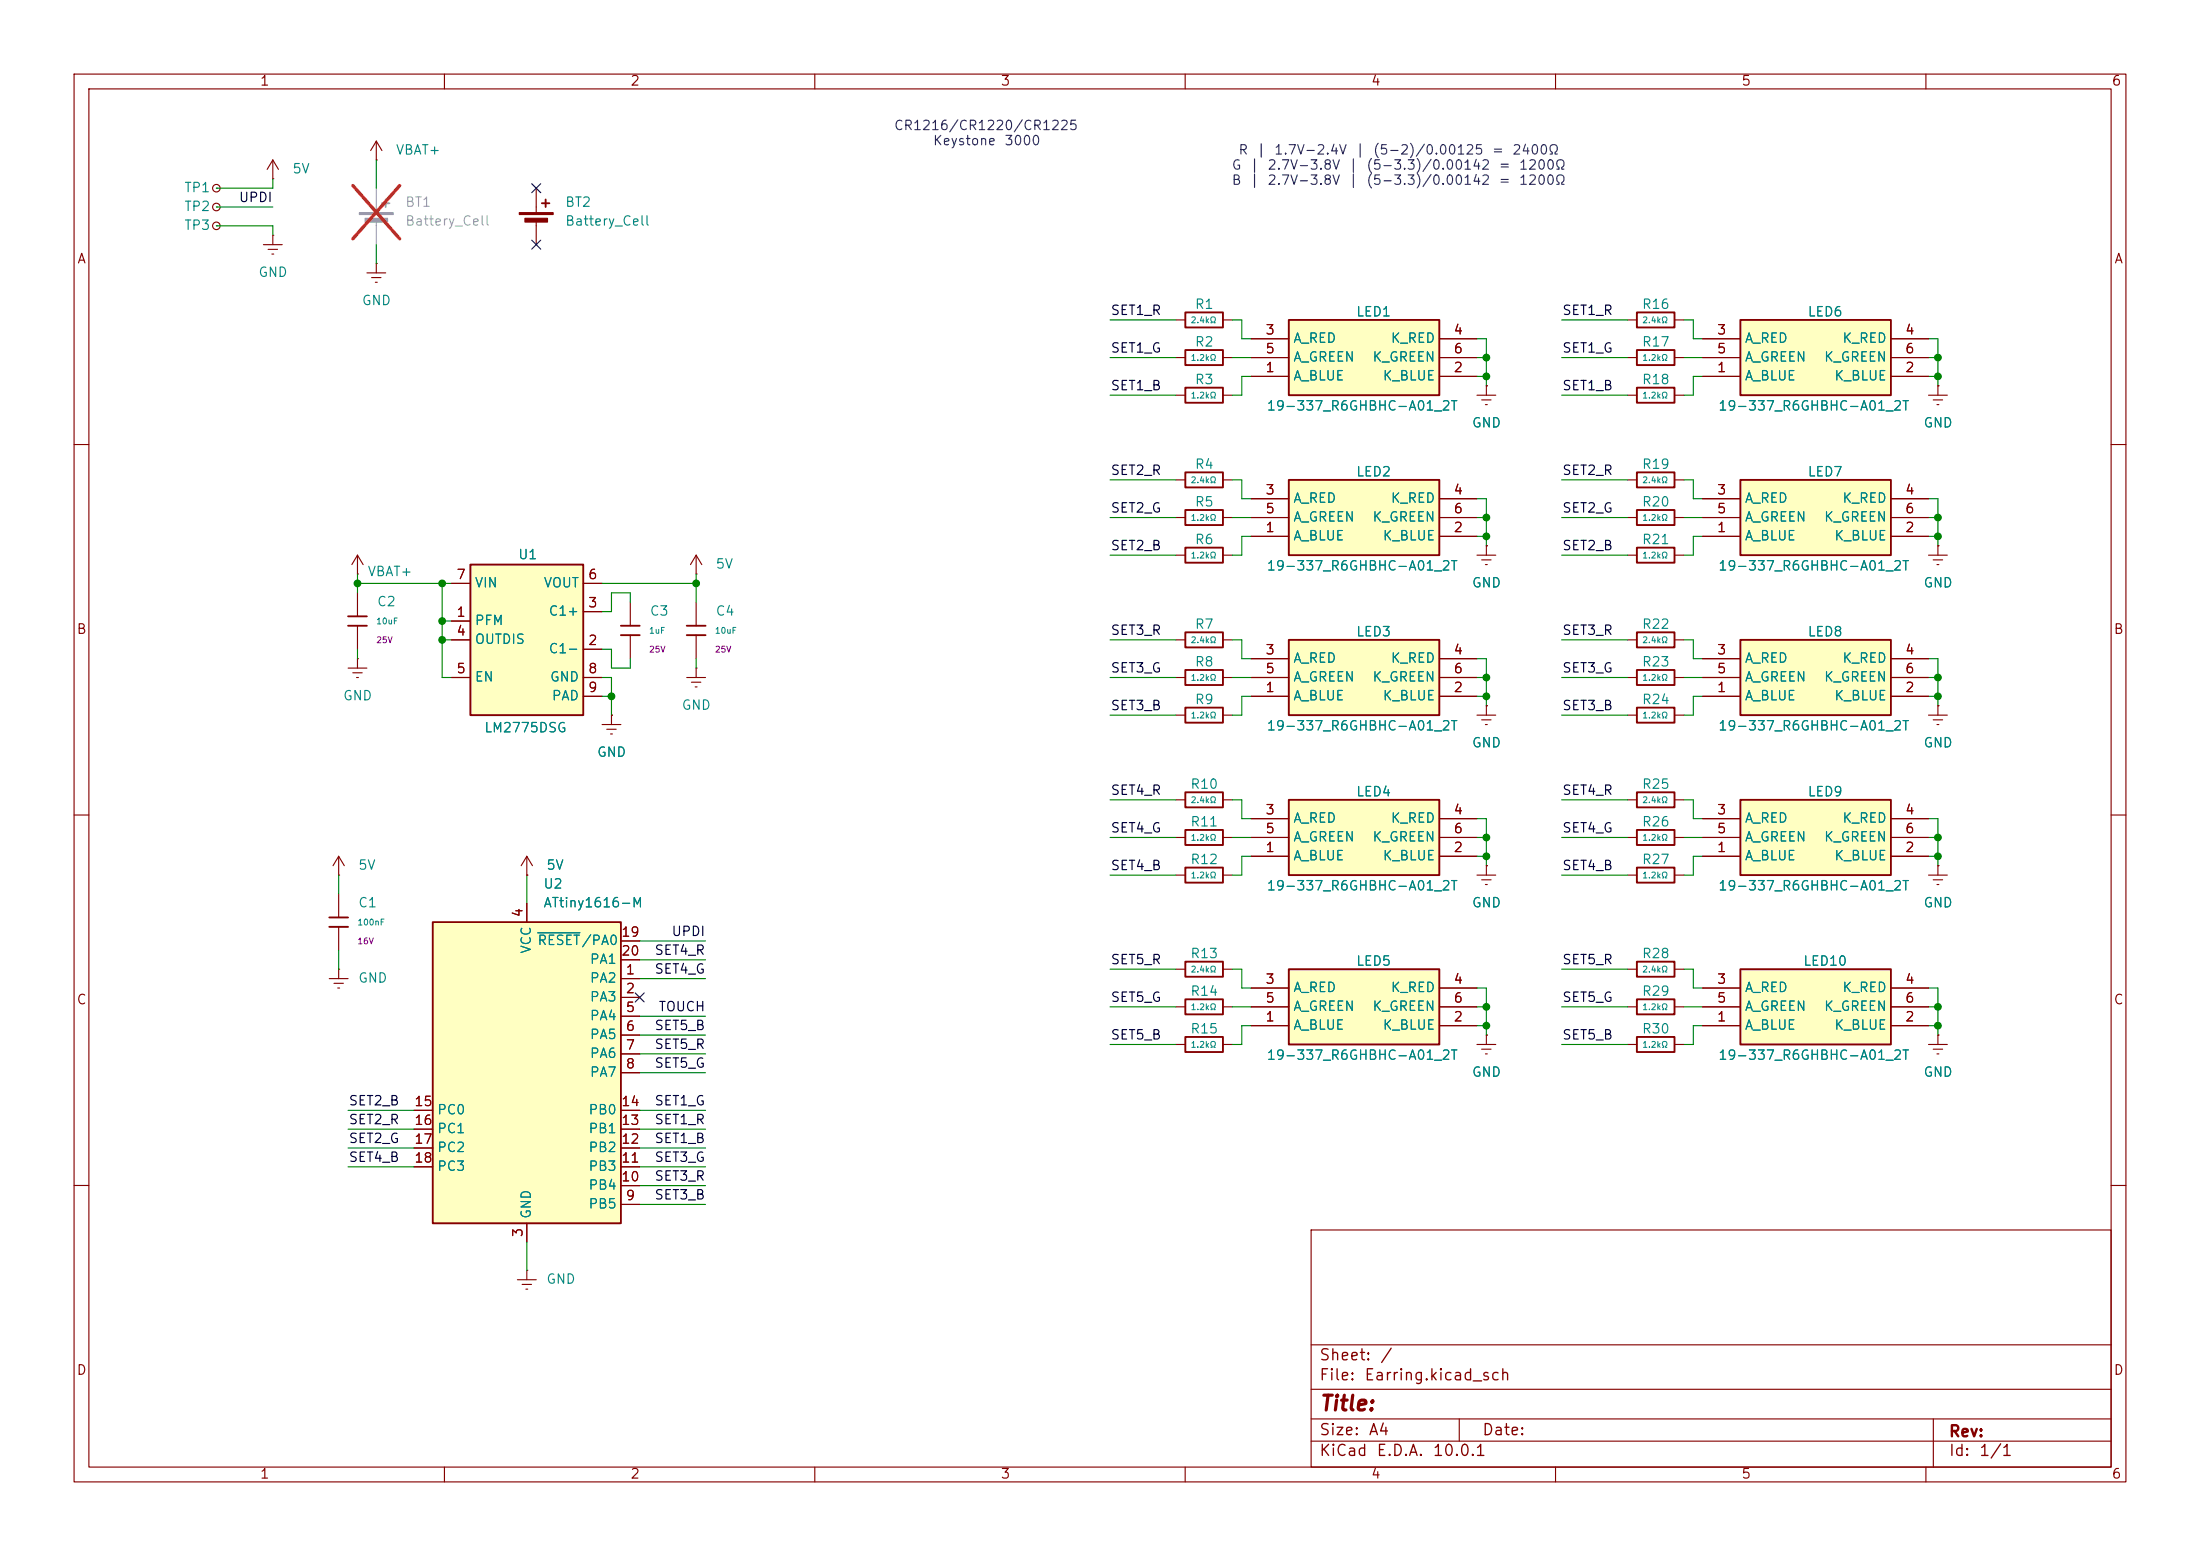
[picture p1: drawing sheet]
<svg xmlns="http://www.w3.org/2000/svg" width="297mm" height="210mm" viewBox="0 0 297 210" stroke-linecap="round" stroke-linejoin="round" font-family="sans-serif">
<g fill="none" stroke="#840000" stroke-width=".15">
<path d="M10 10h277v190h-277zM12 12h273v186h-273zM60 10v2M110 10v2M160 10v2M210 10v2M260 10v2M10 60h2M285 60h2M10 110h2M285 110h2M10 160h2"/>
<path d="M177 166h108v32h-108zM285 160h2M60 198v2M110 198v2M160 198v2M177 194.5h108M177 191.5h108M177 187.5h108M177 181.5h108M197 191.5v3M210 198v2M260 198v2"/>
<path d="M261 191.5v6.5"/>
</g>
<path d="M174 86.4h20.3v10.1h-20.3z" fill="#ffffc2"/>
<path d="M221 73.9h5.1v2h-5.1zM221 68.8h5.1v2.1h-5.1zM221 63.8h5.1v2h-5.1zM174 86.4h20.3v10.1h-20.3zM221 95.5h5.1v2h-5.1zM221 85.3h5.1v2.1h-5.1z" fill="none" stroke="#840000" stroke-width=".25"/>
<g fill="none" stroke="#840000" stroke-width=".15">
<path d="M219.7 74.9h1.3M219.7 69.9h1.3M219.7 64.8h1.3M226.1 74.9h1.2M226.1 69.9h1.2M226.1 64.8h1.2M168.9 94h5.1M168.9 88.9h5.1M168.9 91.4h5.1M194.3 94h5.1M194.3 88.9h5.1M194.3 91.4h5.1"/>
<path d="M219.7 96.5h1.3M219.7 86.4h1.3M226.1 96.5h1.2M226.1 86.4h1.2M260.3 96.5h2.6M261 97.2h1.3M261.5 97.8h.2M261.6 95.3h.1M261.6 95.3v1.2"/>
</g>
<path d="M234.9 108h20.4v10.1h-20.4z" fill="#ffffc2"/>
<path d="M234.9 108h20.4v10.1h-20.4z" fill="none" stroke="#840000" stroke-width=".25"/>
<g fill="none" stroke="#840000" stroke-width=".15">
<path d="M229.9 115.6h5M229.9 110.5h5M229.9 113h5M255.3 115.6h5M255.3 110.5h5M255.3 113h5M260.3 118.1h2.6M261 118.7h1.3M261.5 119.4h.2M261.6 116.8h.1M261.6 116.8v1.3M261.6 139.7h.1"/>
<path d="M261.6 139.7v1.3M260.3 141h2.6M261 141.6h1.3M261.5 142.2h.2"/>
</g>
<path d="M234.9 130.8h20.4v10.2h-20.4z" fill="#ffffc2"/>
<path d="M73.2 27.4h1M73.7 26.9v1M221 112h5.1v2h-5.1zM221 106.9h5.1v2.1h-5.1zM221 117.1h5.1v2h-5.1zM221 129.8h5.1v2h-5.1zM221 140h5.1v2h-5.1zM221 134.9h5.1v2h-5.1zM234.9 130.8h20.4v10.2h-20.4z" fill="none" stroke="#840000" stroke-width=".25"/>
<g fill="none" stroke="#840000" stroke-width=".15">
<path d="M50.8 19.1v2.5M50.8 19.1l-.8 1.2M50.8 19.1l.8 1.2M49.5 36.8h2.6M50.2 37.5h1.2M50.7 38.1h.2M50.8 35.6h.1M50.8 21.6h.1M50.8 35.6v1.2M72.4 25.4v3.3M72.4 29.7v3.3M219.7 113h1.3"/>
<path d="M219.7 108h1.3M219.7 118.1h1.3M226.1 113h1.2M226.1 108h1.2M226.1 118.1h1.2M219.7 135.9h1.3M219.7 130.8h1.3M226.1 135.9h1.2M226.1 130.8h1.2M229.9 138.4h5M229.9 133.4h5M229.9 135.9h5"/>
<path d="M255.3 138.4h5M255.3 133.4h5M255.3 135.9h5M219.7 141h1.3M226.1 141h1.2"/>
</g>
<g fill="#840000" stroke="#840000" stroke-width=".15">
<path d="M70.1 28.7h4.6v.3h-4.6z"/>
<path d="M70.9 29.5h3v.5h-3z"/>
</g>
<g fill="#a1a1a1" stroke="#a1a1a1" stroke-width=".15">
<path d="M48.5 28.7h4.6v.3h-4.6z"/>
<path d="M49.3 29.5h3v.5h-3z"/>
</g>
<path d="M50.8 25.4v3.3M50.8 29.7v3.3" fill="none" stroke="#a1a1a1" stroke-width=".15"/>
<path d="M51.6 27.4h1M52.1 26.9v1" fill="none" stroke="#a1a1a1" stroke-width=".25"/>
<path d="M47.6 25l6.4 7.2M54 25l-6.4 7.2" fill="none" stroke="#ff2626" stroke-width=".46"/>
<path d="M234.9 86.4h20.4v10.1h-20.4z" fill="#ffffc2"/>
<path d="M234.9 86.4h20.4v10.1h-20.4z" fill="none" stroke="#840000" stroke-width=".25"/>
<path d="M260.3 74.9h2.6M261 75.6h1.3M261.5 76.2h.2M261.6 73.7h.1M261.6 73.7v1.2M229.9 94h5M229.9 88.9h5M229.9 91.4h5M255.3 94h5M255.3 88.9h5M255.3 91.4h5" fill="none" stroke="#840000" stroke-width=".15"/>
<path d="M234.9 64.8h20.4v10.1h-20.4z" fill="#ffffc2"/>
<path d="M234.9 64.8h20.4v10.1h-20.4z" fill="none" stroke="#840000" stroke-width=".25"/>
<path d="M260.3 53.3h2.6M261 54h1.3M261.5 54.6h.2M261.6 52.1h.1M261.6 52.1v1.2M229.9 72.4h5M229.9 67.3h5M229.9 69.9h5M255.3 72.4h5M255.3 67.3h5M255.3 69.9h5" fill="none" stroke="#840000" stroke-width=".15"/>
<path d="M234.9 43.2h20.4v10.1h-20.4z" fill="#ffffc2"/>
<path d="M221 47.2h5.1v2.1h-5.1zM221 52.3h5.1v2.1h-5.1zM234.9 43.2h20.4v10.1h-20.4z" fill="none" stroke="#840000" stroke-width=".25"/>
<g fill="none" stroke="#840000" stroke-width=".15">
<path d="M29.2 27.9h.1M29.2 25.4h.1M29.2 30.5h.1M219.7 48.3h1.3M219.7 53.3h1.3M226.1 48.3h1.2M226.1 53.3h1.2M229.9 50.8h5M229.9 45.7h5M229.9 48.3h5M255.3 50.8h5M255.3 45.7h5"/>
<path d="M255.3 48.3h5M69.8 172.7h2.6M70.5 173.4h1.3M71 174h.2M71.1 171.5h.1M71.1 171.5v1.2"/>
<circle cx="29.2" cy="25.4" r=".51"/>
<circle cx="29.2" cy="27.9" r=".51"/>
<circle cx="29.2" cy="30.5" r=".51"/>
</g>
<path d="M58.4 124.5h25.4v40.6h-25.4z" fill="#ffffc2"/>
<path d="M160 52.3h5.1v2.1h-5.1zM160 42.2h5.1v2h-5.1zM160 47.2h5.1v2.1h-5.1zM160 85.3h5.1v2.1h-5.1zM221 90.4h5.1v2.1h-5.1zM58.4 124.5h25.4v40.6h-25.4z" fill="none" stroke="#840000" stroke-width=".25"/>
<g fill="none" stroke="#840000" stroke-width=".15">
<path d="M35.6 33h2.5M36.2 33.7h1.3M36.7 34.3h.3M36.8 24.1h.1M36.8 31.8h.1M36.8 21.6l-.7 1.3M36.8 21.6l.8 1.3M36.8 21.6v2.5M36.8 31.8v1.2M158.7 53.3h1.3M158.7 43.2h1.3M158.7 48.3h1.3"/>
<path d="M165.1 53.3h1.3M165.1 43.2h1.3M165.1 48.3h1.3M158.7 86.4h1.3M165.1 86.4h1.3M219.7 91.4h1.3M226.1 91.4h1.2M71.1 121.9v2.6M83.8 132.1h2.6M83.8 134.6h2.6M83.8 137.2h2.6M83.8 139.7h2.6"/>
<path d="M83.8 127h2.6M83.8 129.5h2.6M55.9 157.5h2.5M55.9 154.9h2.5M55.9 152.4h2.5M55.9 149.9h2.5M83.8 142.2h2.6M83.8 144.8h2.6M83.8 157.5h2.6M83.8 154.9h2.6M83.8 152.4h2.6M83.8 149.9h2.6"/>
<path d="M71.1 165.1v2.5M83.8 162.6h2.6M83.8 160h2.6"/>
</g>
<path d="M72.6 125.9h5.7" fill="none" stroke="#008484" stroke-width=".15"/>
<path d="M174 130.8h20.3v10.2h-20.3z" fill="#ffffc2"/>
<path d="M221 42.2h5.1v2h-5.1zM160 63.8h5.1v2h-5.1zM160 73.9h5.1v2h-5.1zM160 68.8h5.1v2.1h-5.1zM160 129.8h5.1v2h-5.1zM160 140h5.1v2h-5.1zM160 134.9h5.1v2h-5.1zM174 130.8h20.3v10.2h-20.3z" fill="none" stroke="#840000" stroke-width=".25"/>
<g fill="none" stroke="#840000" stroke-width=".15">
<path d="M199.4 53.3h2.5M200 54h1.3M200.5 54.6h.3M200.7 52.1h.1M200.7 52.1v1.2M219.7 43.2h1.3M226.1 43.2h1.2M158.7 64.8h1.3M158.7 74.9h1.3M158.7 69.9h1.3M165.1 64.8h1.3M165.1 74.9h1.3"/>
<path d="M165.1 69.9h1.3M199.4 74.9h2.5M200 75.6h1.3M200.5 76.2h.3M200.7 73.7h.1M200.7 73.7v1.2M158.7 135.9h1.3M158.7 130.8h1.3M165.1 135.9h1.3M165.1 130.8h1.3M168.9 138.4h5.1M168.9 133.4h5.1"/>
<path d="M168.9 135.9h5.1M194.3 138.4h5.1M194.3 133.4h5.1M194.3 135.9h5.1M200.7 139.7h.1M200.7 139.7v1.3M158.7 141h1.3M165.1 141h1.3M199.4 141h2.5M200 141.6h1.3M200.5 142.2h.3"/>
</g>
<path d="M174 64.8h20.3v10.1h-20.3z" fill="#ffffc2"/>
<path d="M174 64.8h20.3v10.1h-20.3z" fill="none" stroke="#840000" stroke-width=".25"/>
<path d="M168.9 72.4h5.1M168.9 67.3h5.1M168.9 69.9h5.1M194.3 72.4h5.1M194.3 67.3h5.1M194.3 69.9h5.1" fill="none" stroke="#840000" stroke-width=".15"/>
<path d="M174 43.2h20.3v10.1h-20.3z" fill="#ffffc2"/>
<path d="M174 43.2h20.3v10.1h-20.3zM47 84.5h2.5M47 83.2h2.5M83.8 84.5h2.6M83.8 85.7h2.6M92.7 84.5h2.5M92.7 85.7h2.5M160 95.5h5.1v2h-5.1zM160 90.4h5.1v2.1h-5.1zM160 106.9h5.1v2.1h-5.1z" fill="none" stroke="#840000" stroke-width=".25"/>
<g fill="none" stroke="#840000" stroke-width=".15">
<path d="M168.9 50.8h5.1M168.9 45.7h5.1M168.9 48.3h5.1M194.3 50.8h5.1M194.3 45.7h5.1M194.3 48.3h5.1M48.3 77.5h.1M48.3 74.9v2.6M48.3 74.9l-.8 1.3M48.3 74.9l.7 1.3M94 77.5h.1M94 74.9l-.8 1.3"/>
<path d="M94 74.9l.7 1.3M94 74.9v2.6M47 90.2h2.5M47.6 90.8h1.3M48.1 91.4h.3M48.3 88.9h.1M48.3 80v3.2M48.3 84.5v3.1M48.3 88.9v1.3M85.1 81.3v3.2M85.1 85.7v3.2M92.7 91.4h2.5"/>
<path d="M93.3 92.1h1.3M93.9 92.7h.2M94 90.2h.1M94 81.3v3.2M94 85.7v3.2M94 90.2v1.2M158.7 96.5h1.3M158.7 91.4h1.3M165.1 96.5h1.3M165.1 91.4h1.3M158.7 108h1.3M165.1 108h1.3"/>
</g>
<path d="M63.5 76.2h15.2v20.3h-15.2z" fill="#ffffc2"/>
<path d="M63.5 76.2h15.2v20.3h-15.2zM160 112h5.1v2h-5.1zM160 117.1h5.1v2h-5.1zM44.4 123.8h2.6M44.4 125.1h2.6" fill="none" stroke="#840000" stroke-width=".25"/>
<g fill="none" stroke="#840000" stroke-width=".15">
<path d="M61 78.7h2.5M78.7 78.7h2.6M61 83.8h2.5M61 86.4h2.5M61 91.4h2.5M78.7 87.6h2.6M78.7 82.6h2.6M78.7 91.4h2.6M78.7 94h2.6M81.3 97.8h2.5M81.9 98.4h1.3M82.4 99.1h.3"/>
<path d="M82.5 96.5h.1M82.5 96.5v1.3M45.7 118.1h.1M45.7 115.6v2.5M45.7 115.6l-.7 1.2M45.7 115.6l.8 1.2M71.1 118.1h.1M71.1 115.6l-.7 1.2M71.1 115.6l.8 1.2M71.1 115.6v2.5M158.7 118.1h1.3M158.7 113h1.3"/>
<path d="M165.1 118.1h1.3M165.1 113h1.3M199.4 118.1h2.5M200 118.7h1.3M200.5 119.4h.3M200.7 116.8h.1M200.7 116.8v1.3M44.4 132.1h2.6M45.1 132.7h1.3M45.6 133.4h.2M45.7 130.8h.1M45.7 120.7v3.1"/>
<path d="M45.7 125.1v3.2M45.7 130.8v1.3"/>
</g>
<path d="M174 108h20.3v10.1h-20.3z" fill="#ffffc2"/>
<path d="M174 108h20.3v10.1h-20.3z" fill="none" stroke="#840000" stroke-width=".25"/>
<g fill="none" stroke="#840000" stroke-width=".15">
<path d="M168.9 50.8h5.1M168.9 45.7h5.1M168.9 48.3h5.1M194.3 50.8h5.1M194.3 45.7h5.1M194.3 48.3h5.1M200.7 52.1h.1M229.9 50.8h5M229.9 45.7h5M229.9 48.3h5M255.3 50.8h5M255.3 45.7h5"/>
<path d="M255.3 48.3h5M261.6 52.1h.1M61 78.7h2.5M78.7 78.7h2.6M168.9 72.4h5.1M168.9 67.3h5.1M168.9 69.9h5.1M194.3 72.4h5.1M194.3 67.3h5.1M194.3 69.9h5.1M200.7 73.7h.1M229.9 72.4h5"/>
<path d="M229.9 67.3h5M229.9 69.9h5M255.3 72.4h5M255.3 67.3h5M255.3 69.9h5M261.6 73.7h.1M61 91.4h2.5M61 83.8h2.5M61 86.4h2.5M78.7 94h2.6M78.7 91.4h2.6M78.7 87.6h2.6"/>
<path d="M78.7 82.6h2.6M82.5 96.5h.1M168.9 94h5.1M168.9 88.9h5.1M168.9 91.4h5.1M194.3 94h5.1M194.3 88.9h5.1M194.3 91.4h5.1M199.4 96.5h2.5M200 97.2h1.3M200.5 97.8h.3M200.7 95.3h.1"/>
<path d="M200.7 95.3v1.2M229.9 94h5M229.9 88.9h5M229.9 91.4h5M255.3 94h5M255.3 88.9h5M255.3 91.4h5M261.6 95.3h.1M71.1 118.1h.1M168.9 115.6h5.1M168.9 110.5h5.1M168.9 113h5.1"/>
<path d="M194.3 115.6h5.1M194.3 110.5h5.1M194.3 113h5.1M200.7 116.8h.1M229.9 115.6h5M229.9 110.5h5M229.9 113h5M255.3 115.6h5M255.3 110.5h5M255.3 113h5M261.6 116.8h.1M71.1 121.9v2.6"/>
<path d="M83.8 132.1h2.6M83.8 134.6h2.6M83.8 137.2h2.6M83.8 139.7h2.6M83.8 127h2.6M83.8 129.5h2.6M168.9 138.4h5.1M168.9 133.4h5.1M168.9 135.9h5.1M194.3 138.4h5.1M194.3 133.4h5.1M194.3 135.9h5.1"/>
<path d="M200.7 139.7h.1M229.9 138.4h5M229.9 133.4h5M229.9 135.9h5M255.3 138.4h5M255.3 133.4h5M255.3 135.9h5M261.6 139.7h.1M55.9 157.5h2.5M55.9 154.9h2.5M55.9 152.4h2.5M55.9 149.9h2.5"/>
<path d="M83.8 142.2h2.6M83.8 144.8h2.6M83.8 157.5h2.6M83.8 154.9h2.6M83.8 152.4h2.6M83.8 149.9h2.6M71.1 165.1v2.5M83.8 162.6h2.6M83.8 160h2.6"/>
</g>
<g fill="none" stroke="#008400" stroke-width=".15">
<path d="M29.2 30.5h7.6v1.3M29.2 27.9h7.6M36.8 24.1v1.3h-7.6M50.8 21.6v3.8M50.8 33v2.6M149.9 53.3h8.8M149.9 48.3h8.8M149.9 43.2h8.8M166.4 43.2h1.2v2.5h1.3M166.4 48.3h2.5M168.9 50.8h-1.3v2.5h-1.2M199.4 45.7h1.3v6.4"/>
<path d="M199.4 48.3h1.3M199.4 50.8h1.3M210.8 53.3h8.9M210.8 48.3h8.9M210.8 43.2h8.9M227.3 48.3h2.6M227.3 43.2h1.3v2.5h1.3M229.9 50.8h-1.3v2.5h-1.3M260.3 48.3h1.3M260.3 45.7h1.3v6.4M260.3 50.8h1.3M48.3 77.5v2.5"/>
<path d="M48.3 78.7h12.7M59.7 78.7v12.7h1.3M81.3 78.7h12.7M94 77.5v3.8M149.9 64.8h8.8M149.9 69.9h8.8M149.9 74.9h8.8M166.4 64.8h1.2v2.5h1.3M166.4 69.9h2.5M168.9 72.4h-1.3v2.5h-1.2M199.4 67.3h1.3v6.4M199.4 69.9h1.3"/>
<path d="M199.4 72.4h1.3M210.8 64.8h8.9M210.8 69.9h8.9M210.8 74.9h8.9M227.3 64.8h1.3v2.5h1.3M227.3 69.9h2.6M229.9 72.4h-1.3v2.5h-1.3M260.3 69.9h1.3M260.3 72.4h1.3M260.3 67.3h1.3v6.4M48.3 87.6v1.3M59.7 86.4h1.3"/>
<path d="M59.7 83.8h1.3M81.3 91.4h1.2v5.1M81.3 94h1.2M81.3 87.6h1.2v2.6h2.6v-1.3M85.1 81.3v-1.3h-2.6v2.6h-1.2M94 88.9v1.3M149.9 86.4h8.8M149.9 91.4h8.8M149.9 96.5h8.8M166.4 86.4h1.2v2.5h1.3M166.4 91.4h2.5M168.9 94h-1.3v2.5h-1.2"/>
<path d="M199.4 88.9h1.3v6.4M199.4 91.4h1.3M199.4 94h1.3M210.8 86.4h8.9M210.8 91.4h8.9M210.8 96.5h8.9M227.3 86.4h1.3v2.5h1.3M227.3 91.4h2.6M229.9 94h-1.3v2.5h-1.3M260.3 91.4h1.3M260.3 94h1.3M260.3 88.9h1.3v6.4"/>
<path d="M45.7 118.1v2.6M71.1 118.1v3.8M149.9 118.1h8.8M149.9 113h8.8M149.9 108h8.8M166.4 108h1.2v2.5h1.3M166.4 113h2.5M168.9 115.6h-1.3v2.5h-1.2M199.4 110.5h1.3v6.3M199.4 113h1.3M199.4 115.6h1.3M210.8 118.1h8.9"/>
<path d="M210.8 113h8.9M210.8 108h8.9M227.3 108h1.3v2.5h1.3M227.3 113h2.6M229.9 115.6h-1.3v2.5h-1.3M260.3 110.5h1.3v6.3M260.3 113h1.3M260.3 115.6h1.3M45.7 128.3v2.5M86.4 137.2h8.8M86.4 139.7h8.8M86.4 127h8.8"/>
<path d="M86.4 132.1h8.8M86.4 129.5h8.8M149.9 130.8h8.8M149.9 135.9h8.8M166.4 130.8h1.2v2.6h1.3M166.4 135.9h2.5M168.9 138.4h-1.3v2.6h-1.2M199.4 133.4h1.3v6.3M199.4 135.9h1.3M199.4 138.4h1.3M210.8 130.8h8.9M210.8 135.9h8.9"/>
<path d="M227.3 130.8h1.3v2.6h1.3M227.3 135.9h2.6M229.9 138.4h-1.3v2.6h-1.3M260.3 135.9h1.3M260.3 138.4h1.3M260.3 133.4h1.3v6.3M47 149.9h8.9M47 152.4h8.9M47 154.9h8.9M47 157.5h8.9M86.4 144.8h8.8M86.4 142.2h8.8"/>
<path d="M86.4 149.9h8.8M86.4 152.4h8.8M86.4 154.9h8.8M86.4 157.5h8.8M149.9 141h8.8M210.8 141h8.9M71.1 167.6v3.9M86.4 162.6h8.8M86.4 160h8.8"/>
</g>
<path d="M71.8 32.4l1.2 1.2M71.8 24.8l1.2 1.2M73 32.4l-1.2 1.2M73 24.8l-1.2 1.2M85.8 134l1.2 1.2M87 134l-1.2 1.2" fill="none" stroke="#000084" stroke-width=".15"/>
<path d="M72.6 125.9h5.7" fill="none" stroke="#008484" stroke-width=".15"/>
<g fill="#008400" stroke="#008400" stroke-width=".14">
<circle cx="59.7" cy="78.7" r=".46"/>
<circle cx="48.3" cy="78.7" r=".46"/>
<circle cx="59.7" cy="83.8" r=".46"/>
<circle cx="59.7" cy="86.4" r=".46"/>
<circle cx="82.5" cy="94" r=".46"/>
<circle cx="200.7" cy="72.4" r=".46"/>
<circle cx="200.7" cy="91.4" r=".46"/>
<circle cx="94" cy="78.7" r=".46"/>
<circle cx="200.7" cy="50.8" r=".46"/>
<circle cx="200.7" cy="48.3" r=".46"/>
<circle cx="261.6" cy="48.3" r=".46"/>
<circle cx="200.7" cy="69.9" r=".46"/>
<circle cx="261.6" cy="50.8" r=".46"/>
<circle cx="261.6" cy="91.4" r=".46"/>
<circle cx="261.6" cy="94" r=".46"/>
<circle cx="261.6" cy="72.4" r=".46"/>
<circle cx="261.6" cy="69.9" r=".46"/>
<circle cx="200.7" cy="115.6" r=".46"/>
<circle cx="200.7" cy="113" r=".46"/>
<circle cx="200.7" cy="138.4" r=".46"/>
<circle cx="200.7" cy="135.9" r=".46"/>
<circle cx="261.6" cy="138.4" r=".46"/>
<circle cx="261.6" cy="135.9" r=".46"/>
<circle cx="261.6" cy="113" r=".46"/>
<circle cx="261.6" cy="115.6" r=".46"/>
<circle cx="200.7" cy="94" r=".46"/>
</g>
<text font-size="2" fill="#840000" x="178" y="190.9">Title:</text>
<g font-size="1.5" fill="#840000">
<text x="178" y="184">Sheet:</text>
<text x="186.2" y="184">/</text>
<text x="178" y="186.7">File:</text>
<text x="184.1" y="186.7">Earring.kicad_sch</text>
<text x="178" y="196.9">KiCad</text>
<text x="178" y="194.1">Size:</text>
<text x="184.7" y="194.1">A4</text>
<text x="185.7" y="196.9">E.D.A.</text>
<text x="193.3" y="196.9">10.0.1</text>
<text x="200" y="194.1">Date:</text>
<text x="263" y="194.3">Rev:</text>
<text x="263" y="196.9">Id:</text>
<text x="267.1" y="196.9">1/1</text>
</g>
<g font-size="1.3" fill="#840000">
<text x="35" y="11.9">1</text>
<text x="85" y="11.9">2</text>
<text x="135" y="11.9">3</text>
<text x="185" y="11.9">4</text>
<text x="235" y="11.9">5</text>
<text x="285" y="11.9">6</text>
<text x="10.3" y="35.9">A</text>
<text x="285.3" y="35.9">A</text>
<text x="170.7" y="45.5">3</text>
<text x="196.1" y="45.5">4</text>
<text x="231.7" y="45.5">3</text>
<text x="257.1" y="45.5">4</text>
<text x="170.7" y="50.5">1</text>
<text x="170.7" y="48">5</text>
<text x="196.1" y="50.5">2</text>
<text x="196.1" y="48">6</text>
<text x="231.7" y="50.5">1</text>
<text x="231.7" y="48">5</text>
<text x="257.1" y="50.5">2</text>
<text x="257.1" y="48">6</text>
<text x="170.7" y="67.1">3</text>
<text x="170.7" y="69.6">5</text>
<text x="196.1" y="67.1">4</text>
<text x="196.1" y="69.6">6</text>
<text x="231.7" y="67.1">3</text>
<text x="231.7" y="69.6">5</text>
<text x="257.1" y="67.1">4</text>
<text x="257.1" y="69.6">6</text>
<text x="170.7" y="72.1">1</text>
<text x="196.1" y="72.1">2</text>
<text x="231.7" y="72.1">1</text>
<text x="257.1" y="72.1">2</text>
<text x="61.5" y="83.6">1</text>
<text x="61.5" y="78.5">7</text>
<text x="79.3" y="82.3">3</text>
<text x="79.3" y="78.5">6</text>
<text x="10.3" y="85.9">B</text>
<text x="61.5" y="86.1">4</text>
<text x="79.3" y="87.4">2</text>
<text x="170.7" y="88.6">3</text>
<text x="196.1" y="88.6">4</text>
<text x="231.7" y="88.6">3</text>
<text x="257.1" y="88.6">4</text>
<text x="285.3" y="85.9">B</text>
<text x="61.5" y="91.2">5</text>
<text x="79.3" y="91.2">8</text>
<text x="79.3" y="93.7">9</text>
<text x="170.7" y="93.7">1</text>
<text x="170.7" y="91.2">5</text>
<text x="196.1" y="93.7">2</text>
<text x="196.1" y="91.2">6</text>
<text x="231.7" y="93.7">1</text>
<text x="231.7" y="91.2">5</text>
<text x="257.1" y="93.7">2</text>
<text x="257.1" y="91.2">6</text>
<text x="170.7" y="110.2">3</text>
<text x="170.7" y="112.8">5</text>
<text x="196.1" y="110.2">4</text>
<text x="196.1" y="112.8">6</text>
<text x="231.7" y="110.2">3</text>
<text x="231.7" y="112.8">5</text>
<text x="257.1" y="110.2">4</text>
<text x="257.1" y="112.8">6</text>
<text x="170.7" y="115.3">1</text>
<text x="196.1" y="115.3">2</text>
<text x="231.7" y="115.3">1</text>
<text x="257.1" y="115.3">2</text>
<text x="70.9" y="123.9" transform="rotate(-90 70.9 123.9)">4</text>
<text x="83.8" y="126.7">19</text>
<text x="83.8" y="129.3">20</text>
<text x="84.4" y="131.8">1</text>
<text x="10.3" y="135.9">C</text>
<text x="84.4" y="134.4">2</text>
<text x="84.4" y="136.9">5</text>
<text x="170.7" y="133.1">3</text>
<text x="170.7" y="135.6">5</text>
<text x="196.1" y="133.1">4</text>
<text x="196.1" y="135.6">6</text>
<text x="231.7" y="133.1">3</text>
<text x="231.7" y="135.6">5</text>
<text x="257.1" y="133.1">4</text>
<text x="257.1" y="135.6">6</text>
<text x="285.3" y="135.9">C</text>
<text x="84.4" y="139.4">6</text>
<text x="84.4" y="142">7</text>
<text x="170.7" y="138.2">1</text>
<text x="196.1" y="138.2">2</text>
<text x="231.7" y="138.2">1</text>
<text x="257.1" y="138.2">2</text>
<text x="55.8" y="149.6">15</text>
<text x="83.8" y="149.6">14</text>
<text x="84.4" y="144.5">8</text>
<text x="55.8" y="152.1">16</text>
<text x="55.8" y="154.7">17</text>
<text x="83.8" y="154.7">12</text>
<text x="83.8" y="152.1">13</text>
<text x="55.8" y="157.2">18</text>
<text x="83.8" y="159.8">10</text>
<text x="83.8" y="157.2">11</text>
<text x="70.9" y="167.1" transform="rotate(-90 70.9 167.1)">3</text>
<text x="84.4" y="162.3">9</text>
<text x="10.3" y="185.9">D</text>
<text x="285.3" y="185.9">D</text>
<text x="35" y="199.9">1</text>
<text x="85" y="199.9">2</text>
<text x="135" y="199.9">3</text>
<text x="185" y="199.9">4</text>
<text x="235" y="199.9">5</text>
<text x="285" y="199.9">6</text>
</g>
<g font-size="1.3" fill="#0000c2">
<text x="120.6" y="17.9">CR1216/CR1220/CR1225</text>
<text x="125.9" y="19.9">Keystone</text>
<text x="135.5" y="19.9">3000</text>
<text x="166.2" y="23.2">G</text>
<text x="167.1" y="21.2">R</text>
<text x="168.6" y="23.2">|</text>
<text x="169.5" y="21.2">|</text>
<text x="171" y="23.2">2.7V-3.8V</text>
<text x="171.9" y="21.2">1.7V-2.4V</text>
<text x="182" y="23.2">|</text>
<text x="182.9" y="21.2">|</text>
<text x="184.4" y="23.2">(5-3.3)/0.00142</text>
<text x="185.3" y="21.2">(5-2)/0.00125</text>
<text x="201.3" y="21.2">=</text>
<text x="202.2" y="23.2">=</text>
<text x="204.1" y="21.2">2400Ω</text>
<text x="205" y="23.2">1200Ω</text>
<text x="166.2" y="25.3">B</text>
<text x="168.6" y="25.3">|</text>
<text x="171" y="25.3">2.7V-3.8V</text>
<text x="182" y="25.3">|</text>
<text x="184.4" y="25.3">(5-3.3)/0.00142</text>
<text x="202.2" y="25.3">=</text>
<text x="205" y="25.3">1200Ω</text>
</g>
<g font-size="1.3" fill="#008484">
<text x="39.4" y="23.7">5V</text>
<text x="53.3" y="21.2">VBAT+</text>
<text x="24.8" y="28.8">TP2</text>
<text x="24.8" y="26.3">TP1</text>
<text x="76.2" y="28.2">BT2</text>
<text x="24.8" y="31.3">TP3</text>
<text x="76.2" y="30.8">Battery_Cell</text>
<text x="34.8" y="37.7">GND</text>
<text x="48.8" y="41.5">GND</text>
<text x="161.2" y="42">R1</text>
<text x="161.2" y="47.1">R2</text>
<text x="174.5" y="46.6">A_RED</text>
<text x="183" y="43">LED1</text>
<text x="187.7" y="46.6">K_RED</text>
<text x="221.6" y="47.1">R17</text>
<text x="221.6" y="42">R16</text>
<text x="235.5" y="46.6">A_RED</text>
<text x="244" y="43">LED6</text>
<text x="248.6" y="46.6">K_RED</text>
<text x="161.2" y="52.2">R3</text>
<text x="174.5" y="51.7">A_BLUE</text>
<text x="174.5" y="49.1">A_GREEN</text>
<text x="185.2" y="49.1">K_GREEN</text>
<text x="186.6" y="51.7">K_BLUE</text>
<text x="221.6" y="52.2">R18</text>
<text x="235.5" y="51.7">A_BLUE</text>
<text x="235.5" y="49.1">A_GREEN</text>
<text x="246.2" y="49.1">K_GREEN</text>
<text x="247.5" y="51.7">K_BLUE</text>
<text x="170.9" y="55.7">19-337_R6GHBHC-A01_2T</text>
<text x="198.6" y="58">GND</text>
<text x="231.9" y="55.7">19-337_R6GHBHC-A01_2T</text>
<text x="259.6" y="58">GND</text>
<text x="161.2" y="63.6">R4</text>
<text x="183" y="64.6">LED2</text>
<text x="221.6" y="63.6">R19</text>
<text x="244" y="64.6">LED7</text>
<text x="161.2" y="68.7">R5</text>
<text x="174.5" y="68.2">A_RED</text>
<text x="174.5" y="70.7">A_GREEN</text>
<text x="185.2" y="70.7">K_GREEN</text>
<text x="187.7" y="68.2">K_RED</text>
<text x="221.6" y="68.7">R20</text>
<text x="235.5" y="68.2">A_RED</text>
<text x="235.5" y="70.7">A_GREEN</text>
<text x="246.2" y="70.7">K_GREEN</text>
<text x="248.6" y="68.2">K_RED</text>
<text x="69.9" y="75.8">U1</text>
<text x="96.5" y="77.1">5V</text>
<text x="161.2" y="73.8">R6</text>
<text x="170.9" y="77.3">19-337_R6GHBHC-A01_2T</text>
<text x="174.5" y="73.3">A_BLUE</text>
<text x="186.6" y="73.3">K_BLUE</text>
<text x="221.6" y="73.8">R21</text>
<text x="231.9" y="77.3">19-337_R6GHBHC-A01_2T</text>
<text x="235.5" y="73.3">A_BLUE</text>
<text x="247.5" y="73.3">K_BLUE</text>
<text x="49.5" y="78.1">VBAT+</text>
<text x="50.8" y="82.1">C2</text>
<text x="64" y="79.6">VIN</text>
<text x="73.3" y="79.6">VOUT</text>
<text x="74" y="83.4">C1+</text>
<text x="87.6" y="83.4">C3</text>
<text x="96.5" y="83.4">C4</text>
<text x="198.6" y="79.6">GND</text>
<text x="259.6" y="79.6">GND</text>
<text x="64" y="84.7">PFM</text>
<text x="64" y="87.2">OUTDIS</text>
<text x="74" y="88.5">C1-</text>
<text x="161.2" y="85.2">R7</text>
<text x="174.5" y="89.8">A_RED</text>
<text x="183" y="86.2">LED3</text>
<text x="187.7" y="89.8">K_RED</text>
<text x="221.6" y="85.2">R22</text>
<text x="235.5" y="89.8">A_RED</text>
<text x="244" y="86.2">LED8</text>
<text x="248.6" y="89.8">K_RED</text>
<text x="46.2" y="94.8">GND</text>
<text x="64" y="92.3">EN</text>
<text x="74.2" y="92.3">GND</text>
<text x="74.4" y="94.8">PAD</text>
<text x="161.2" y="90.3">R8</text>
<text x="161.2" y="95.4">R9</text>
<text x="174.5" y="94.8">A_BLUE</text>
<text x="174.5" y="92.3">A_GREEN</text>
<text x="185.2" y="92.3">K_GREEN</text>
<text x="186.6" y="94.8">K_BLUE</text>
<text x="221.6" y="95.4">R24</text>
<text x="221.6" y="90.3">R23</text>
<text x="235.5" y="94.8">A_BLUE</text>
<text x="235.5" y="92.3">A_GREEN</text>
<text x="246.2" y="92.3">K_GREEN</text>
<text x="247.5" y="94.8">K_BLUE</text>
<text x="65.3" y="99.2">LM2775DSG</text>
<text x="91.9" y="96.1">GND</text>
<text x="170.9" y="98.9">19-337_R6GHBHC-A01_2T</text>
<text x="198.6" y="101.2">GND</text>
<text x="231.9" y="98.9">19-337_R6GHBHC-A01_2T</text>
<text x="259.6" y="101.2">GND</text>
<text x="80.5" y="102.5">GND</text>
<text x="160.6" y="106.8">R10</text>
<text x="183" y="107.8">LED4</text>
<text x="221.6" y="106.8">R25</text>
<text x="244" y="107.8">LED9</text>
<text x="160.6" y="111.9">R11</text>
<text x="174.5" y="111.4">A_RED</text>
<text x="174.5" y="113.9">A_GREEN</text>
<text x="185.2" y="113.9">K_GREEN</text>
<text x="187.7" y="111.4">K_RED</text>
<text x="221.6" y="111.9">R26</text>
<text x="235.5" y="111.4">A_RED</text>
<text x="235.5" y="113.9">A_GREEN</text>
<text x="246.2" y="113.9">K_GREEN</text>
<text x="248.6" y="111.4">K_RED</text>
<text x="48.3" y="117.7">5V</text>
<text x="73.7" y="117.7">5V</text>
<text x="160.6" y="116.9">R12</text>
<text x="174.5" y="116.4">A_BLUE</text>
<text x="186.6" y="116.4">K_BLUE</text>
<text x="221.6" y="116.9">R27</text>
<text x="235.5" y="116.4">A_BLUE</text>
<text x="247.5" y="116.4">K_BLUE</text>
<text x="48.3" y="122.8">C1</text>
<text x="73.3" y="122.8">ATtiny1616-M</text>
<text x="73.3" y="120.2">U2</text>
<text x="170.9" y="120.5">19-337_R6GHBHC-A01_2T</text>
<text x="198.6" y="122.8">GND</text>
<text x="231.9" y="120.5">19-337_R6GHBHC-A01_2T</text>
<text x="259.6" y="122.8">GND</text>
<text x="72" y="128.8" transform="rotate(-90 72 128.8)">VCC</text>
<text x="72.5" y="127.9">RESET/PA0</text>
<text x="79.5" y="130.4">PA1</text>
<text x="160.6" y="129.6">R13</text>
<text x="183" y="130.7">LED5</text>
<text x="221.6" y="129.6">R28</text>
<text x="243.3" y="130.7">LED10</text>
<text x="48.3" y="132.9">GND</text>
<text x="79.5" y="132.9">PA2</text>
<text x="79.5" y="135.5">PA3</text>
<text x="160.6" y="134.7">R14</text>
<text x="174.5" y="134.2">A_RED</text>
<text x="174.5" y="136.8">A_GREEN</text>
<text x="185.2" y="136.8">K_GREEN</text>
<text x="187.7" y="134.2">K_RED</text>
<text x="221.6" y="134.7">R29</text>
<text x="235.5" y="134.2">A_RED</text>
<text x="235.5" y="136.8">A_GREEN</text>
<text x="246.2" y="136.8">K_GREEN</text>
<text x="248.6" y="134.2">K_RED</text>
<text x="79.5" y="138">PA4</text>
<text x="79.5" y="140.6">PA5</text>
<text x="79.5" y="143.1">PA6</text>
<text x="160.6" y="139.8">R15</text>
<text x="170.9" y="143.4">19-337_R6GHBHC-A01_2T</text>
<text x="174.5" y="139.3">A_BLUE</text>
<text x="186.6" y="139.3">K_BLUE</text>
<text x="221.6" y="139.8">R30</text>
<text x="231.9" y="143.4">19-337_R6GHBHC-A01_2T</text>
<text x="235.5" y="139.3">A_BLUE</text>
<text x="247.5" y="139.3">K_BLUE</text>
<text x="79.5" y="145.6">PA7</text>
<text x="198.6" y="145.6">GND</text>
<text x="259.6" y="145.6">GND</text>
<text x="58.9" y="150.7">PC0</text>
<text x="58.9" y="153.3">PC1</text>
<text x="58.9" y="155.8">PC2</text>
<text x="79.4" y="155.8">PB2</text>
<text x="79.4" y="153.3">PB1</text>
<text x="79.4" y="150.7">PB0</text>
<text x="58.9" y="158.3">PC3</text>
<text x="79.4" y="160.9">PB4</text>
<text x="79.4" y="158.3">PB3</text>
<text x="72" y="164.6" transform="rotate(-90 72 164.6)">GND</text>
<text x="79.4" y="163.4">PB5</text>
<text x="73.7" y="173.6">GND</text>
</g>
<g font-size="1.3">
<text x="32.2" y="27.6">UPDI</text>
<text x="149.9" y="42.8">SET1_R</text>
<text x="149.9" y="47.9">SET1_G</text>
<text x="210.8" y="42.8">SET1_R</text>
<text x="210.8" y="47.9">SET1_G</text>
<text x="149.9" y="53">SET1_B</text>
<text x="210.8" y="53">SET1_B</text>
<text x="149.9" y="64.4">SET2_R</text>
<text x="210.8" y="64.4">SET2_R</text>
<text x="149.9" y="69.5">SET2_G</text>
<text x="210.8" y="69.5">SET2_G</text>
<text x="149.9" y="74.6">SET2_B</text>
<text x="210.8" y="74.6">SET2_B</text>
<text x="149.9" y="86">SET3_R</text>
<text x="210.8" y="86">SET3_R</text>
<text x="149.9" y="91.1">SET3_G</text>
<text x="210.8" y="91.1">SET3_G</text>
<text x="149.9" y="96.2">SET3_B</text>
<text x="210.8" y="96.2">SET3_B</text>
<text x="149.9" y="107.6">SET4_R</text>
<text x="210.8" y="107.6">SET4_R</text>
<text x="149.9" y="112.7">SET4_G</text>
<text x="210.8" y="112.7">SET4_G</text>
<text x="149.9" y="117.8">SET4_B</text>
<text x="210.8" y="117.8">SET4_B</text>
<text x="88.3" y="131.7">SET4_G</text>
<text x="88.3" y="129.2">SET4_R</text>
<text x="90.6" y="126.7">UPDI</text>
<text x="149.9" y="130.5">SET5_R</text>
<text x="210.8" y="130.5">SET5_R</text>
<text x="88.8" y="136.8">TOUCH</text>
<text x="149.9" y="135.5">SET5_G</text>
<text x="210.8" y="135.5">SET5_G</text>
<text x="88.3" y="141.9">SET5_R</text>
<text x="88.3" y="139.4">SET5_B</text>
<text x="149.9" y="140.6">SET5_B</text>
<text x="210.8" y="140.6">SET5_B</text>
<text x="47" y="149.5">SET2_B</text>
<text x="88.3" y="149.5">SET1_G</text>
<text x="88.3" y="144.4">SET5_G</text>
<text x="47" y="154.6">SET2_G</text>
<text x="47" y="152.1">SET2_R</text>
<text x="88.3" y="152.1">SET1_R</text>
<text x="88.3" y="154.6">SET1_B</text>
<text x="47" y="157.1">SET4_B</text>
<text x="88.3" y="159.7">SET3_R</text>
<text x="88.3" y="157.1">SET3_G</text>
<text x="88.3" y="162.2">SET3_B</text>
</g>
<g font-size="1.3" fill="#a1a1a1">
<text x="54.6" y="28.2">BT1</text>
<text x="54.6" y="30.8">Battery_Cell</text>
</g>
<g font-size=".8" fill="#008484">
<text x="160.7" y="43.8">2.4kΩ</text>
<text x="221.6" y="43.8">2.4kΩ</text>
<text x="160.7" y="48.9">1.2kΩ</text>
<text x="160.7" y="54">1.2kΩ</text>
<text x="221.6" y="48.9">1.2kΩ</text>
<text x="221.6" y="54">1.2kΩ</text>
<text x="160.7" y="65.4">2.4kΩ</text>
<text x="221.6" y="65.4">2.4kΩ</text>
<text x="160.7" y="70.5">1.2kΩ</text>
<text x="221.6" y="70.5">1.2kΩ</text>
<text x="160.7" y="75.6">1.2kΩ</text>
<text x="221.6" y="75.6">1.2kΩ</text>
<text x="50.7" y="84.4">10uF</text>
<text x="87.6" y="85.7">1uF</text>
<text x="96.4" y="85.7">10uF</text>
<text x="160.7" y="87">2.4kΩ</text>
<text x="221.6" y="87">2.4kΩ</text>
<text x="160.7" y="92.1">1.2kΩ</text>
<text x="221.6" y="92.1">1.2kΩ</text>
<text x="160.7" y="97.1">1.2kΩ</text>
<text x="221.6" y="97.1">1.2kΩ</text>
<text x="160.7" y="108.6">2.4kΩ</text>
<text x="160.7" y="113.7">1.2kΩ</text>
<text x="221.6" y="113.7">1.2kΩ</text>
<text x="221.6" y="108.6">2.4kΩ</text>
<text x="160.7" y="118.7">1.2kΩ</text>
<text x="221.6" y="118.7">1.2kΩ</text>
<text x="48.2" y="125.1">100nF</text>
<text x="160.7" y="131.4">2.4kΩ</text>
<text x="221.6" y="131.4">2.4kΩ</text>
<text x="160.7" y="136.5">1.2kΩ</text>
<text x="221.6" y="136.5">1.2kΩ</text>
<text x="160.7" y="141.6">1.2kΩ</text>
<text x="221.6" y="141.6">1.2kΩ</text>
</g>
<g font-size=".8" fill="#840084">
<text x="50.7" y="87">25V</text>
<text x="87.6" y="88.3">25V</text>
<text x="96.4" y="88.3">25V</text>
<text x="48.2" y="127.6">16V</text>
</g>
</svg>
